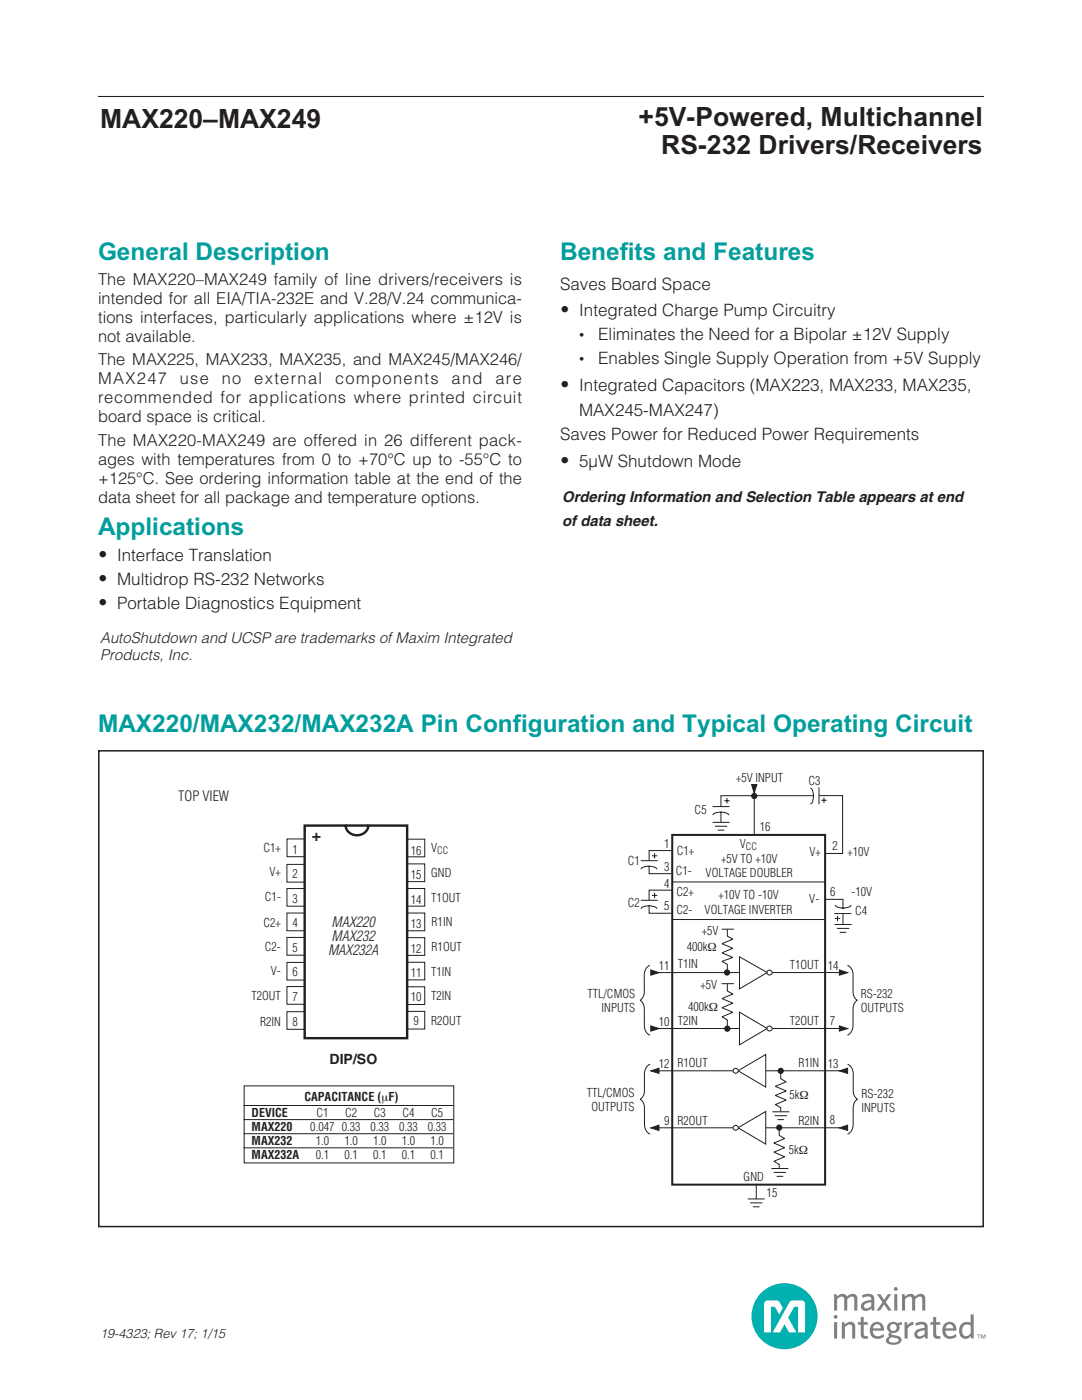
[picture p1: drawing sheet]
<svg xmlns="http://www.w3.org/2000/svg" width="216mm" height="279mm" viewBox="0 0 216 279" stroke-linecap="round" stroke-linejoin="round" font-family="sans-serif">
<circle cx="156.5" cy="262.7" r="6.6" fill="#00b1b0"/>
<path d="M157.7 259.7l-3.5 6.2h1.5l.8-1.6 .9 1.6h1.5l-1.6-2.9 1.2-2.2h.7v5.1h1.4v-5.7a.68 .68 0 0 0-.6-.7h-1.9zM152.7 259.7l-.2 .5v5.7h1.3v-5.1h.8l.9 1.6 .7-1.4-.6-1.1-.4-.3-2.1-.1z" fill="#fff"/>
<g fill="#7e8082">
<path d="M168 263.9h.5v.4a1.14 1.14 0 0 1 1.2-.5 1.14 1.14 0 0 1 .9 1v2.3h-.6v-2.5a.89 .89 0 0 0-1.4 .3v2.2h-.6z"/>
<path d="M171.7 262.8h.6v1.1h.8v.5h-.8l.1 2 .1 .2h.6l.1 .5-.3 .1a.91 .91 0 0 1-1.2-.9v-1.9h-.5v-.5h.5z"/>
<path d="M186.2 262.8h.6v1.1h.8v.5h-.8v2l.2 .2h.6l.1 .5-.3 .1a.91 .91 0 0 1-1.2-.9v-1.9h-.6v-.5h.6z"/>
<path d="M180.5 263.9h.5l.1 .6a1.45 1.45 0 0 1 1.1-.7l.1 .6a1.5 1.5 0 0 0-1.2 .8v1.9h-.6z"/>
<path d="M166.4 258.3h.5l.1 .5a1.19 1.19 0 0 1 2 0l.2-.2a1.06 1.06 0 0 1 1.2-.3 1.06 1.06 0 0 1 .7 .9v2.4h-.6l-.1-2.6a.85 .85 0 0 0-1.3 .3v2.3h-.7v-2.6a.85 .85 0 0 0-1.4 .3v2.3h-.6z"/>
<path d="M180 258.3h.5v.5a1.19 1.19 0 0 1 2.1 0l.2-.2a1.06 1.06 0 0 1 1.1-.3 1.06 1.06 0 0 1 .7 .9v2.4h-.6v-2.6a.85 .85 0 0 0-1.4 .3v2.3h-.6v-2.6a.85 .85 0 0 0-1.4 .3v2.3h-.6z"/>
<path d="M175 258.3h.7l.7 1.1 .8-1.1h.6l-1.1 1.6 1.2 1.7h-.7l-.8-1.3-.8 1.3h-.7l1.2-1.7z"/>
<path d="M166.3 262.8a.4 .4 0 0 1 .8 0 .4 .4 0 0 1-.8 0zM166.4 263.9h.6v3.2h-.6z"/>
<path d="M174.1 264.1a1.43 1.43 0 0 1 1.7-.1 1.43 1.43 0 0 1 .6 1.6h-2.2a1.09 1.09 0 0 0 .6 1 1.09 1.09 0 0 0 1.2-.2l.3-.2 .1 .6a1.7 1.7 0 0 1-2.1 .2 1.7 1.7 0 0 1-.7-2.1zM174.5 264.5l-.3 .6h1.6a.77 .77 0 0 0-.5-.8 .77 .77 0 0 0-.8 .2z"/>
<path d="M177.2 264.2a1.41 1.41 0 0 1 1.9-.1l.8-.3 .1 .6h-.6a1.16 1.16 0 0 1-.2 1.3 1.16 1.16 0 0 1-1.2 .3l-.1 .3 .9 .2a.95 .95 0 0 1 1 1.2 2.17 2.17 0 0 1-3 .1 .85 .85 0 0 1 .7-1.1l-.2-.2a.47 .47 0 0 1 .3-.6 1.09 1.09 0 0 1-.4-1.7zM177.6 267.1l-.2 .4a1.26 1.26 0 0 0 1.9-.1 1.49 1.49 0 0 0-1.7-.3zM177.6 264.9a.69 .69 0 0 0 1.3 0 .69 .69 0 0 0-1.3 0z"/>
<path d="M182.7 264.1l.9-.3a1.1 1.1 0 0 1 1.5 1v2.3h-.5l-.1-.4a1.17 1.17 0 0 1-1.1 .5 1.17 1.17 0 0 1-1-.9 1.28 1.28 0 0 1 1.5-1.2l.6-.1a.63 .63 0 0 0-.2-.6 .63 .63 0 0 0-.7-.1l-.9 .3zM183.2 265.9a.49 .49 0 0 0-.1 .6 .49 .49 0 0 0 .7 .2l.7-.5v-.7z"/>
<path d="M188.6 264.1a1.43 1.43 0 0 1 1.6-.1 1.43 1.43 0 0 1 .7 1.6h-2.3a1.09 1.09 0 0 0 .7 1 1.09 1.09 0 0 0 1.2-.2l.3-.2v.6a1.7 1.7 0 0 1-2.1 .2 1.7 1.7 0 0 1-.6-2.1zM188.9 264.5l-.2 .6h1.5a.77 .77 0 0 0-.4-.8 .77 .77 0 0 0-.9 .2z"/>
<path d="M193.7 262.3h.6v4.8h-.5l-.1-.4a1.32 1.32 0 0 1-1.6 .4 1.32 1.32 0 0 1-.7-1.5 1.58 1.58 0 0 1 2.3-1.6zM192.3 264.5a1.51 1.51 0 0 0 .1 2.1 .99 .99 0 0 0 1.3-.5v-1.6l-.8-.2z"/>
<path d="M172 258.5l.9-.3a1.1 1.1 0 0 1 1.6 1.1v2.3h-.5l-.1-.5a1.17 1.17 0 0 1-1.2 .5 1.17 1.17 0 0 1-.9-.9 1.28 1.28 0 0 1 1.4-1.2l.7-.1a.62 .62 0 0 0-.3-.6 .62 .62 0 0 0-.7 0l-.8 .2zM172.6 260.3a.49 .49 0 0 0-.1 .7 .49 .49 0 0 0 .6 .1l.8-.4v-.8z"/>
<path d="M178.4 257.2a.39 .39 0 0 1 .7 0 .39 .39 0 0 1-.7 0zM178.4 258.3h.6v3.3h-.6z"/>
<path d="M195 266.3h.7v.1h-.3v.7h-.1v-.7h-.3zM195.7 266.3h.3l.2 .6 .2-.6h.2v.8h-.1v-.6l-.3 .6-.3-.6v.6h-.2z"/>
</g>
<path d="M19.6 19.3h176.7" fill="none" stroke="#231f20" stroke-width=".21"/>
<g fill="none" stroke="#231f20" stroke-width=".2">
<path d="M57.3 172.5h3.5v3.5h-3.5zM57.3 177.3h3.5v3.5h-3.5zM57.3 167.4h3.5v3.6h-3.5zM81.2 167.5h3.6v3.5h-3.6zM81.2 177.3h3.6v3.5h-3.6zM81.2 172.4h3.6v3.5h-3.6zM57.3 192.1h3.5v3.5h-3.5zM57.3 182.2h3.5v3.6h-3.5zM57.3 187.1h3.5v3.5h-3.5zM57.3 196.9h3.5v3.5h-3.5zM81.2 196.9h3.6v3.6h-3.6zM81.2 182.2h3.6v3.6h-3.6z"/>
<path d="M81.2 187.1h3.6v3.6h-3.6zM81.2 192h3.6v3.6h-3.6zM145.1 185.4v1.4l1.1 .6-2.1 .9 2.1 1-2.1 .9 2.1 .9-2.1 .8 1 .6v1.5M145.1 196.3v1.5l1.1 .6-2.1 .9 2.1 .9-2.1 .9 2.1 .9-2.1 .9 1 .6v1.6M166.6 184.5h3.3M167.1 185.3h2.3M167.6 186.1h1.2M167.9 194.1h-37.1M57.3 201.9h3.5v3.5h-3.5zM81.2 201.8h3.6v3.6h-3.6zM155.8 213.7v1.6l1.1 .6-2.2 .9 2.2 .9-2.2 .9 2.2 .9-2.2 .9 1.1 .7v.8M149.3 239.3h3.2"/>
<path d="M150.9 236.4v2.9M154 233.2h3.3M154.2 221.9h3.2M154.5 234h2.3M154.6 222.7h2.4M155 234.8h1.2M155.2 223.4h1.2M155.5 225v1.6l1.1 .6-2.2 .9 2.2 .9-2.2 .9 2.2 1-2.2 .9 1.1 .6v.8M149.7 240.1h2.4M150.3 240.8h1.2"/>
</g>
<path d="M60.8 164.8h8.2a2.28 2.28 0 0 0 2.2 1.9 2.28 2.28 0 0 0 2.3-1.9h7.7v42.4h-20.4zM69 164.8h4.5" fill="none" stroke="#231f20" stroke-width=".48"/>
<path d="M134.1 166.6h30.5v69.8h-30.5z" fill="none" stroke="#231f20" stroke-width=".4"/>
<path d="M147.6 191l5.5 3.1-5.5 3.3z" fill="#fff"/>
<path d="M147.6 191l5.5 3.1-5.5 3.3z" fill="none" stroke="#231f20" stroke-width=".2"/>
<circle cx="153.5" cy="194.1" r=".5" fill="#fff"/>
<circle cx="153.5" cy="194.1" r=".5" fill="none" stroke="#231f20" stroke-width=".2"/>
<path d="M129.9 193.6l1.6 .5-1.6 .5z" fill="#231f20"/>
<path d="M129.9 193.6l1.6 .5-1.6 .5z" fill="none" stroke="#231f20" stroke-width=".2"/>
<path d="M167.5 193.6l1.6 .5-1.6 .5z" fill="#231f20"/>
<path d="M167.5 193.6l1.6 .5-1.6 .5zM167.9 205.3h-37.1" fill="none" stroke="#231f20" stroke-width=".2"/>
<path d="M147.6 202l5.5 3.3-5.5 3.2z" fill="#fff"/>
<path d="M147.6 202l5.5 3.3-5.5 3.2z" fill="none" stroke="#231f20" stroke-width=".2"/>
<circle cx="153.5" cy="205.3" r=".5" fill="#fff"/>
<circle cx="153.5" cy="205.3" r=".5" fill="none" stroke="#231f20" stroke-width=".2"/>
<path d="M129.9 204.7l1.6 .6-1.6 .5z" fill="#231f20"/>
<path d="M129.9 204.7l1.6 .6-1.6 .5z" fill="none" stroke="#231f20" stroke-width=".2"/>
<path d="M167.5 204.7l1.6 .6-1.6 .5z" fill="#231f20"/>
<path d="M167.5 204.7l1.6 .6-1.6 .5zM167.9 213.7h-37.1" fill="none" stroke="#231f20" stroke-width=".2"/>
<path d="M147.3 213.7l5.5-3.3v6.6z" fill="#fff"/>
<path d="M147.3 213.7l5.5-3.3v6.6z" fill="none" stroke="#231f20" stroke-width=".2"/>
<circle cx="146.8" cy="213.7" r=".5" fill="#fff"/>
<circle cx="146.8" cy="213.7" r=".5" fill="none" stroke="#231f20" stroke-width=".2"/>
<path d="M167.5 213.7l1.6-.5v1z" fill="#231f20"/>
<path d="M167.5 213.7l1.6-.5v1z" fill="none" stroke="#231f20" stroke-width=".2"/>
<path d="M129.9 213.7l1.6-.5v1z" fill="#231f20"/>
<path d="M129.9 213.7l1.6-.5v1zM167.9 225.1h-37.1" fill="none" stroke="#231f20" stroke-width=".2"/>
<path d="M147.3 225.1l5.5-3.3v6.5z" fill="#fff"/>
<path d="M147.3 225.1l5.5-3.3v6.5z" fill="none" stroke="#231f20" stroke-width=".2"/>
<circle cx="146.8" cy="225.1" r=".5" fill="#fff"/>
<circle cx="146.8" cy="225.1" r=".5" fill="none" stroke="#231f20" stroke-width=".2"/>
<path d="M167.5 225.1l1.6-.5v1z" fill="#231f20"/>
<path d="M167.5 225.1l1.6-.5v1z" fill="none" stroke="#231f20" stroke-width=".2"/>
<path d="M129.9 225.1l1.6-.5v1z" fill="#231f20"/>
<g fill="none" stroke="#231f20" stroke-width=".2">
<path d="M144.5 159.8h1.1M145.1 159.3v1M150.5 158.9v7.6M161.7 157.3a1.62 1.62 0 0 1 .6 1.5v.2a1.53 1.53 0 0 1-.6 1.4M162.3 158.8h-18.4v2.2M163.4 158.8h4.7v11.5h-3.4M163.4 157.2v3.2M163.9 159.7h1.1M164.4 159.2v1M127.9 179.7h3.3M127.9 171.8h3.3M127.9 173.5a1.64 1.64 0 0 1 1.6-.6h.2a1.51 1.51 0 0 1 1.4 .6"/>
<path d="M129.5 172.9v1.5h4.5M130.1 178.7h1.1M130.1 170.8h1.1M130.6 178.2v1M130.6 170.3v1M134 177.7h-4.5v2M134 169.7h-4.5v2.1M134.3 176h30.2M142.2 164.1h3.3M142.3 161h3.2M142.3 162.7a1.64 1.64 0 0 1 1.6-.6h.1a1.51 1.51 0 0 1 1.4 .6M142.7 164.9h2.3"/>
<path d="M143.3 165.7h1.2M143.9 162.1v2M164.6 179.5h3.6v1.9M127.9 181.4a1.64 1.64 0 0 1 1.6-.6h.2a1.51 1.51 0 0 1 1.4 .6M129.5 180.8v1.5h4.5M134.3 183.5h30.2M166.6 182.3h3.2M166.6 183.3h1M166.7 180.6a1.62 1.62 0 0 0 1.5 .6h.2a1.53 1.53 0 0 0 1.4-.6M167.1 182.8v1M168.2 182.5v2M169.1 192.6a1.95 1.95 0 0 1 1.1 2v3.3a1.95 1.95 0 0 0 .9 1.7 1.87 1.87 0 0 0-.9 1.7v3.4a2.06 2.06 0 0 1-1.1 1.9"/>
<path d="M129.9 225.1l1.6-.5v1z"/>
</g>
<circle cx="150.5" cy="158.9" r=".52" fill="#231f20"/>
<circle cx="150.5" cy="158.9" r=".52" fill="none" stroke="#231f20" stroke-width=".2"/>
<circle cx="145.1" cy="205.3" r=".52" fill="#231f20"/>
<circle cx="145.1" cy="205.3" r=".52" fill="none" stroke="#231f20" stroke-width=".2"/>
<circle cx="145.1" cy="194.1" r=".52" fill="#231f20"/>
<circle cx="145.1" cy="194.1" r=".52" fill="none" stroke="#231f20" stroke-width=".2"/>
<circle cx="155.8" cy="213.7" r=".52" fill="#231f20"/>
<circle cx="155.8" cy="213.7" r=".52" fill="none" stroke="#231f20" stroke-width=".2"/>
<circle cx="155.5" cy="225" r=".52" fill="#231f20"/>
<circle cx="155.5" cy="225" r=".52" fill="none" stroke="#231f20" stroke-width=".2"/>
<path d="M150 156.6h1l-.5 1.7z" fill="#231f20"/>
<path d="M150 156.6h1l-.5 1.7zM129.7 192.6a1.95 1.95 0 0 0-1.1 2v3.3a1.95 1.95 0 0 1-.9 1.7 1.87 1.87 0 0 1 .9 1.7v3.4a2.06 2.06 0 0 0 1.1 1.9M129.7 212.4a1.95 1.95 0 0 0-1.1 1.9v3.4a1.95 1.95 0 0 1-.9 1.7 1.87 1.87 0 0 1 .9 1.7v3.3a2.06 2.06 0 0 0 1.1 1.9M169.1 212.4a1.95 1.95 0 0 1 1.2 1.9l-.1 3.4a1.95 1.95 0 0 0 .9 1.7 1.87 1.87 0 0 0-.9 1.7v3.3a2.06 2.06 0 0 1-1.1 1.9" fill="none" stroke="#231f20" stroke-width=".2"/>
<path d="M48.7 216.7h41.8v15.4h-41.8z" fill="#fff"/>
<path d="M144.1 196.3h2.3M144.1 185.4h2.3M48.7 216.7h41.8v15.4h-41.8zM48.6 223.4h41.8M48.6 226.3h41.8M48.6 220.6h41.8M48.6 229.1h41.8" fill="none" stroke="#231f20" stroke-width=".2"/>
<path d="M19.7 149.8h176.5v95h-176.5z" fill="none" stroke="#231f20" stroke-width=".3"/>
<g font-size="5.3" fill="#231f20">
<text x="20" y="25.6">MAX220–MAX249</text>
<text x="127.4" y="25.1">+5V-Powered, Multichannel</text>
<text x="132" y="30.6">RS-232 Drivers/Receivers</text>
</g>
<g font-size="4.9" fill="#009e9d">
<text x="19.6" y="51.8">General Description</text>
<text x="111.8" y="51.8">Benefits and Features</text>
<text x="19.6" y="106.8">Applications</text>
<text x="19.6" y="146.1">MAX220/MAX232/MAX232A Pin Configuration and Typical Operating Circuit</text>
</g>
<g font-size="3.8" fill="#231f20">
<text x="111.8" y="63.1">•</text>
<text x="111.8" y="78">•</text>
<text x="111.8" y="93.2">•</text>
<text x="19.6" y="112.1">•</text>
<text x="19.6" y="116.8">•</text>
<text x="19.6" y="121.6">•</text>
</g>
<g font-size="3.4" fill="#231f20">
<text x="111.8" y="57.8">Saves Board Space</text>
<text x="115.6" y="63.1">Integrated Charge Pump Circuitry</text>
<text x="119.4" y="67.9">Eliminates the Need for a Bipolar ±12V Supply</text>
<text x="115.6" y="78">Integrated Capacitors (MAX223, MAX233, MAX235,</text>
<text x="119.4" y="72.7">Enables Single Supply Operation from +5V Supply</text>
<text x="115.6" y="83">MAX245-MAX247)</text>
<text x="111.8" y="87.9">Saves Power for Reduced Power Requirements</text>
<text x="115.6" y="93.2">5µW Shutdown Mode</text>
<text x="23.4" y="112.1">Interface Translation</text>
<text x="23.4" y="116.8">Multidrop RS-232 Networks</text>
<text x="23.4" y="121.6">Portable Diagnostics Equipment</text>
</g>
<g font-size="3.3" fill="#231f20">
<text x="19.6" y="56.9">The MAX220–MAX249 family of line drivers/receivers is</text>
<text x="19.6" y="60.7">intended for all EIA/TIA-232E and V.28/V.24 communica-</text>
<text x="19.6" y="64.4">tions interfaces, particularly applications where ±12V is</text>
<text x="19.6" y="68.2">not available.</text>
<text x="19.6" y="72.9">The MAX225, MAX233, MAX235, and MAX245/MAX246/</text>
<text x="19.6" y="76.7">MAX247</text>
<text x="35.9" y="76.7">use</text>
<text x="44.3" y="76.7">no</text>
<text x="50.7" y="76.7">external</text>
<text x="66.9" y="76.7">components</text>
<text x="90.1" y="76.7">and</text>
<text x="98.9" y="76.7">are</text>
<text x="19.6" y="80.5">recommended for applications where printed circuit</text>
<text x="19.6" y="84.3">board space is critical.</text>
<text x="19.6" y="89">The MAX220-MAX249 are offered in 26 different pack-</text>
<text x="19.6" y="92.8">ages with temperatures from 0 to +70°C up to -55°C to</text>
<text x="19.6" y="96.6">+125°C. See ordering information table at the end of the</text>
<text x="19.6" y="100.4">data sheet for all package and temperature options.</text>
</g>
<text font-size="3.2" fill="#231f20" x="62.2" y="167.9">+</text>
<g font-size="3" fill="#231f20">
<text x="115.6" y="67.9">•</text>
<text x="115.6" y="72.7">•</text>
<text x="112.2" y="100.2">Ordering Information and Selection Table appears at end</text>
<text x="112.2" y="104.9">of data sheet.</text>
<text x="20" y="128.4">AutoShutdown and UCSP are trademarks of Maxim Integrated</text>
<text x="20" y="131.7">Products, Inc.</text>
</g>
<g font-size="2.8" fill="#231f20">
<text x="35.6" y="159.8">TOP VIEW</text>
<text x="66.2" y="185">MAX220</text>
<text x="65.5" y="190.7">MAX232A</text>
<text x="66.2" y="187.9">MAX232</text>
<text x="65.8" y="212.4">DIP/SO</text>
</g>
<text font-size="2.6" fill="#231f20" x="20" y="267.1">19-4323; Rev 17; 1/15</text>
<g font-size="2.4" fill="#231f20">
<text x="146.9" y="156">+5V INPUT</text>
<text x="161.3" y="156.7">C3</text>
<text x="138.6" y="162.5">C5</text>
<text x="151.6" y="165.9">16</text>
<text x="52.6" y="169.9">C1+</text>
<text x="58.4" y="170.4">1</text>
<text x="81.9" y="170.6">16</text>
<text x="86.1" y="170.1">V</text>
<text x="125.3" y="172.7">C1</text>
<text x="132.5" y="169.3">1</text>
<text x="132.5" y="173.8">3</text>
<text x="135" y="170.7">C1+</text>
<text x="143.9" y="172.2">+5V TO +10V</text>
<text x="147.6" y="169.2">V</text>
<text x="161.5" y="170.8">V+</text>
<text x="166.1" y="169.6">2</text>
<text x="169.1" y="170.7">+10V</text>
<text x="52.9" y="179.9">C1-</text>
<text x="53.8" y="174.9">V+</text>
<text x="58.4" y="175.3">2</text>
<text x="81.9" y="175.5">15</text>
<text x="86.1" y="175.1">GND</text>
<text x="86.1" y="179.9">T1OUT</text>
<text x="132.5" y="177.2">4</text>
<text x="134.9" y="174.5">C1-</text>
<text x="135" y="178.8">C2+</text>
<text x="140.8" y="175">VOLTAGE DOUBLER</text>
<text x="143.4" y="179.5">+10V TO -10V</text>
<text x="165.7" y="178.7">6</text>
<text x="169.9" y="178.8">-10V</text>
<text x="52.6" y="185">C2+</text>
<text x="58.4" y="180.2">3</text>
<text x="58.4" y="185.1">4</text>
<text x="81.9" y="180.4">14</text>
<text x="81.9" y="185.2">13</text>
<text x="86.1" y="184.9">R1IN</text>
<text x="125.3" y="181">C2</text>
<text x="132.5" y="181.5">5</text>
<text x="135" y="182.4">C2-</text>
<text x="140.6" y="182.3">VOLTAGE INVERTER</text>
<text x="161.5" y="180.1">V-</text>
<text x="170.6" y="182.5">C4</text>
<text x="52.9" y="189.9">C2-</text>
<text x="58.4" y="190">5</text>
<text x="81.9" y="190.1">12</text>
<text x="86.1" y="189.8">R1OUT</text>
<text x="137" y="189.8">400kΩ</text>
<text x="140" y="186.6">+5V</text>
<text x="54.1" y="194.6">V-</text>
<text x="58.4" y="194.9">6</text>
<text x="81.9" y="195">11</text>
<text x="86" y="194.7">T1IN</text>
<text x="131.4" y="193.5">11</text>
<text x="135.2" y="193.3">T1IN</text>
<text x="139.8" y="197.5">+5V</text>
<text x="157.6" y="193.3">T1OUT</text>
<text x="165.2" y="193.5">14</text>
<text x="50.2" y="199.5">T2OUT</text>
<text x="58.4" y="199.8">7</text>
<text x="81.9" y="199.8">10</text>
<text x="86" y="199.6">T2IN</text>
<text x="117.2" y="199.1">TTL/CMOS</text>
<text x="120" y="202">INPUTS</text>
<text x="137.3" y="201.8">400kΩ</text>
<text x="171.8" y="199.1">RS-232</text>
<text x="171.8" y="202">OUTPUTS</text>
<text x="51.9" y="204.7">R2IN</text>
<text x="58.4" y="204.7">8</text>
<text x="82.5" y="204.6">9</text>
<text x="86" y="204.6">R2OUT</text>
<text x="131.4" y="204.7">10</text>
<text x="135.2" y="204.5">T2IN</text>
<text x="157.6" y="204.5">T2OUT</text>
<text x="165.6" y="204.5">7</text>
<text x="131.4" y="213.1">12</text>
<text x="135.2" y="213">R1OUT</text>
<text x="159.3" y="213">R1IN</text>
<text x="165.2" y="213.2">13</text>
<text x="60.8" y="219.7">CAPACITANCE (μF)</text>
<text x="117.1" y="218.9">TTL/CMOS</text>
<text x="118" y="221.7">OUTPUTS</text>
<text x="157.5" y="219.3">5kΩ</text>
<text x="171.9" y="219">RS-232</text>
<text x="171.9" y="221.9">INPUTS</text>
<text x="50.2" y="222.9">DEVICE</text>
<text x="50.2" y="225.8">MAX220</text>
<text x="61.9" y="225.8">0.047</text>
<text x="63.1" y="222.9">C1</text>
<text x="68.2" y="225.8">0.33</text>
<text x="68.9" y="222.9">C2</text>
<text x="73.9" y="225.8">0.33</text>
<text x="74.6" y="222.9">C3</text>
<text x="79.6" y="225.8">0.33</text>
<text x="80.3" y="222.9">C4</text>
<text x="85.4" y="225.8">0.33</text>
<text x="86" y="223">C5</text>
<text x="132.5" y="224.5">9</text>
<text x="135.2" y="224.5">R2OUT</text>
<text x="159.3" y="224.5">R2IN</text>
<text x="165.6" y="224.3">8</text>
<text x="50.2" y="228.6">MAX232</text>
<text x="50.2" y="231.4">MAX232A</text>
<text x="63" y="228.6">1.0</text>
<text x="63" y="231.4">0.1</text>
<text x="68.7" y="228.6">1.0</text>
<text x="68.7" y="231.4">0.1</text>
<text x="74.5" y="228.6">1.0</text>
<text x="74.5" y="231.4">0.1</text>
<text x="80.2" y="228.6">1.0</text>
<text x="80.2" y="231.4">0.1</text>
<text x="85.9" y="228.6">1.0</text>
<text x="85.9" y="231.4">0.1</text>
<text x="157.4" y="230.2">5kΩ</text>
<text x="148.4" y="235.7">GND</text>
<text x="153" y="238.9">15</text>
</g>
<g font-size="2" fill="#231f20">
<text x="87.3" y="170.5">CC</text>
<text x="148.8" y="169.6">CC</text>
</g>
</svg>
